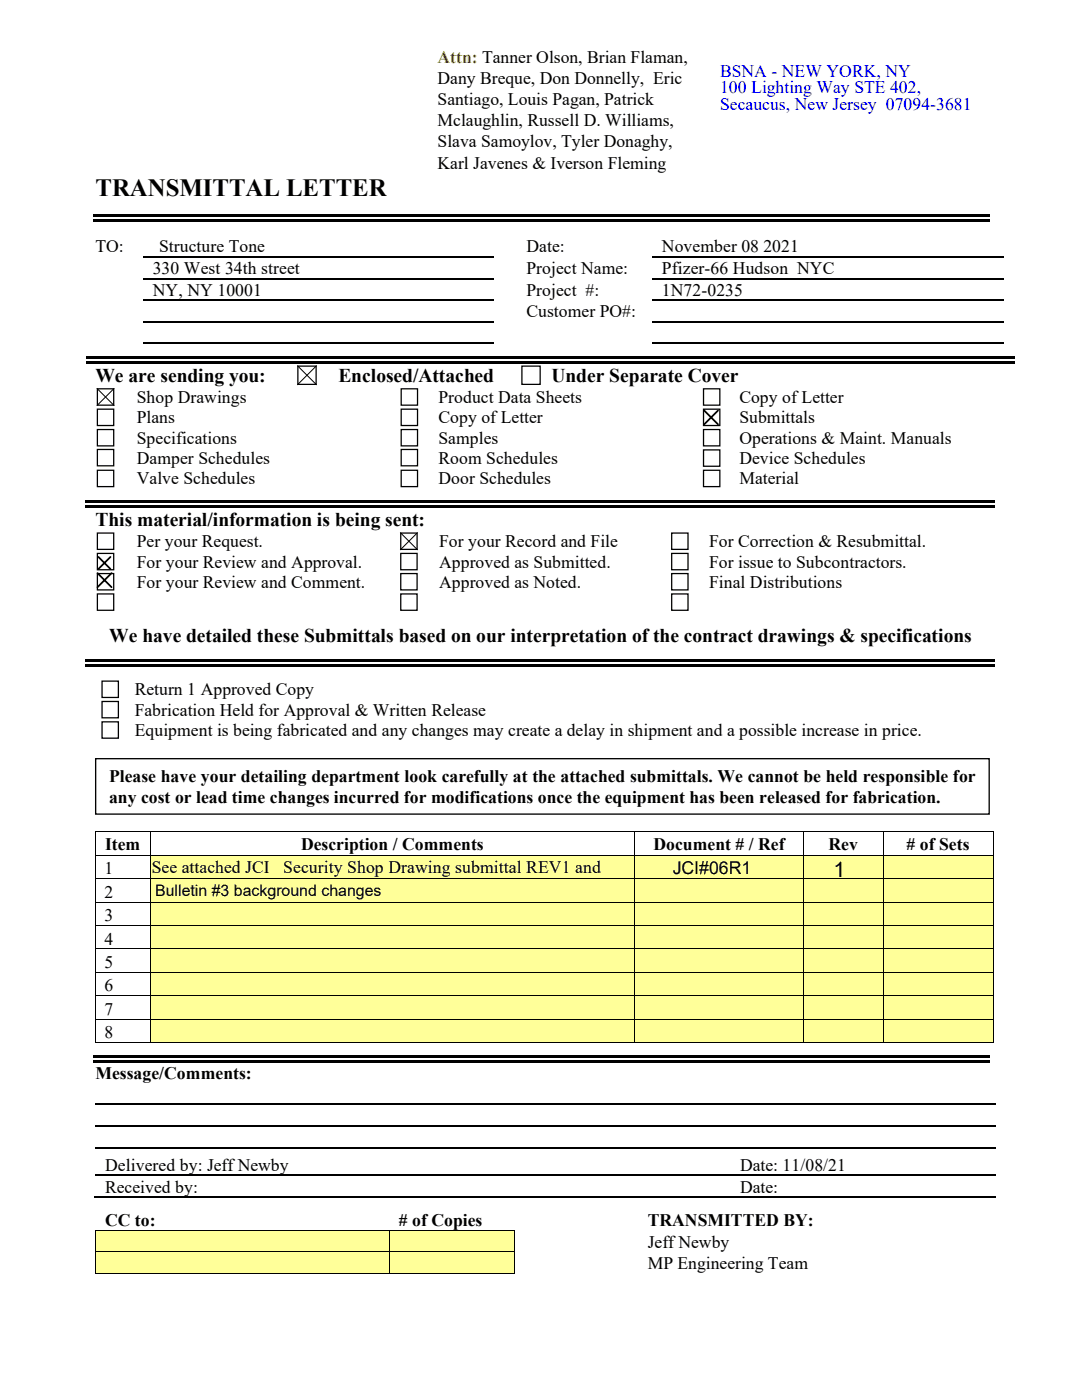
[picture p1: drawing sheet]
<svg xmlns="http://www.w3.org/2000/svg" width="216mm" height="279mm" viewBox="0 0 216 279" stroke-linecap="round" stroke-linejoin="round" font-family="sans-serif">
<g fill="#000">
<path d="M18.5 42.7h178.9v.5h-178.9z" fill-rule="evenodd"/>
<path d="M18.5 43.7h178.9v.5h-178.9z" fill-rule="evenodd"/>
<path d="M17.1 71.1h40v.5h-40z" fill-rule="evenodd"/>
<path d="M17.1 72.1h40v.5h-40z" fill-rule="evenodd"/>
<path d="M57.1 71.1h1.6v.5h-1.6z" fill-rule="evenodd"/>
<path d="M57.1 72.1h1.6v.5h-1.6z" fill-rule="evenodd"/>
<path d="M58.7 71.1h6.9v.5h-6.9z" fill-rule="evenodd"/>
<path d="M58.7 72.1h6.9v.5h-6.9z" fill-rule="evenodd"/>
<path d="M65.6 71.1h1.5v.5h-1.5z" fill-rule="evenodd"/>
<path d="M65.6 72.1h1.5v.5h-1.5z" fill-rule="evenodd"/>
<path d="M67.1 71.1h34.8v.5h-34.8z" fill-rule="evenodd"/>
<path d="M67.1 72.1h34.8v.5h-34.8z" fill-rule="evenodd"/>
<path d="M101.9 71.1h1.5v.5h-1.5z" fill-rule="evenodd"/>
<path d="M101.9 72.1h1.5v.5h-1.5z" fill-rule="evenodd"/>
<path d="M103.4 71.1h4.7v.5h-4.7z" fill-rule="evenodd"/>
<path d="M103.4 72.1h4.7v.5h-4.7z" fill-rule="evenodd"/>
<path d="M108.1 71.1h1.5v.5h-1.5z" fill-rule="evenodd"/>
<path d="M108.1 72.1h1.5v.5h-1.5z" fill-rule="evenodd"/>
<path d="M109.6 71.1h61.3v.5h-61.3z" fill-rule="evenodd"/>
<path d="M109.6 72.1h61.3v.5h-61.3z" fill-rule="evenodd"/>
<path d="M170.9 71.1h1.5v.5h-1.5z" fill-rule="evenodd"/>
<path d="M170.9 72.1h1.5v.5h-1.5z" fill-rule="evenodd"/>
<path d="M172.4 71.1h30v.5h-30z" fill-rule="evenodd"/>
<path d="M172.4 72.1h30v.5h-30z" fill-rule="evenodd"/>
<path d="M17.1 99.9h181.4v.5h-181.4z" fill-rule="evenodd"/>
<path d="M17.1 100.9h181.4v.5h-181.4z" fill-rule="evenodd"/>
<path d="M17.1 131.5h181.4v.5h-181.4z" fill-rule="evenodd"/>
<path d="M17.1 132.5h181.4v.5h-181.4z" fill-rule="evenodd"/>
</g>
<g fill="none" stroke="#000" stroke-width=".25">
<path d="M28.6 51.2h69.8M28.6 55.6h69.8M28.6 59.9h69.8M130.2 51.2h70.2M130.2 55.6h70.2M130.2 59.9h70.2M19.4 77.6h3.3v3.3h-3.3zM28.6 64.2h69.8M28.6 68.5h69.8M59.4 73.1h3.7v3.6h-3.7zM80.1 77.6h3.2v3.3h-3.2zM104.1 73.1h3.7v3.6h-3.7z"/>
<path d="M130.2 64.2h70.2M130.2 68.5h70.2M140.4 77.6h3.2v3.3h-3.2zM19.4 81.7h3.3v3.2h-3.3zM19.4 85.7h3.3v3.3h-3.3zM19.4 89.7h3.3v3.3h-3.3zM19.4 93.9h3.3v3.2h-3.3zM80.1 81.7h3.2v3.2h-3.2zM80.1 85.7h3.2v3.3h-3.2zM80.1 89.7h3.2v3.3h-3.2zM80.1 93.9h3.2v3.2h-3.2zM140.4 81.7h3.2v3.2h-3.2z"/>
<path d="M140.4 85.7h3.2v3.3h-3.2zM140.4 89.8h3.2v3.2h-3.2zM140.4 93.9h3.2v3.2h-3.2zM19.4 106.4h3.3v3.2h-3.3zM19.4 110.4h3.3v3.3h-3.3zM19.4 114.5h3.3v3.2h-3.3zM19.4 118.5h3.3v3.3h-3.3zM80 106.4h3.2v3.2h-3.2zM80 110.4h3.2v3.3h-3.2zM80 114.5h3.2v3.2h-3.2zM80 118.5h3.2v3.3h-3.2zM134 106.4h3.3v3.2h-3.3z"/>
<path d="M134 110.4h3.3v3.3h-3.3zM134 114.5h3.3v3.2h-3.3zM134 118.5h3.3v3.3h-3.3zM20.4 135.9h3.2v3.3h-3.2zM20.4 140h3.2v3.3h-3.2zM20.4 144.1h3.2v3.2h-3.2z"/>
</g>
<g fill="none" stroke="#000" stroke-width=".2">
<path d="M19.4 77.6l3.3 3.3M22.7 77.6l-3.3 3.3M59.4 73l3.7 3.8M63.1 73l-3.7 3.8M79.9 106.3l3.4 3.4M83.3 106.3l-3.4 3.4M19 166.1v4.5M19 166h11M30.1 166.1v4.5M30.1 166h4.7M35 166h86.8M121.9 166h4.6"/>
<path d="M126.6 166.1v4.5M126.7 166h33.6M160.4 166.1v4.5M160.4 166h15.7M176.2 166.1v4.5M176.3 166h21.8M198.2 166.1v4.5"/>
</g>
<path d="M18.9 165.9h.1v.2h-.1zM30 165.9h.1v.2h-.1zM34.8 165.9h.2v.2h-.2zM121.8 165.9h.1v.2h-.1zM126.5 165.9h.2v.2h-.2zM160.3 165.9h.1v.2h-.1zM176.1 165.9h.2v.2h-.2zM198.1 165.9h.1v.2h-.1z" fill="#000"/>
<g fill="#ff9">
<path d="M30.1 170.8h96.4v4.5h-96.4z" fill-rule="evenodd"/>
<path d="M126.6 170.8h33.6v4.5h-33.6z" fill-rule="evenodd"/>
<path d="M160.4 170.8h15.7v4.5h-15.7z" fill-rule="evenodd"/>
<path d="M176.2 170.8h21.9v4.5h-21.9z" fill-rule="evenodd"/>
</g>
<g fill="#ff9">
<path d="M32 171.2h92.7v4.1h-92.7z"/>
<path d="M128.5 171.2h29.9v4.1h-29.9z"/>
<path d="M162.2 171.2h12.1v4.1h-12.1z"/>
<path d="M178.1 171.2h18.2v4.1h-18.2z"/>
</g>
<path d="M18.9 170.6h.1v.2h-.1zM30 170.6h.1v.2h-.1zM34.8 170.6h.2v.2h-.2zM121.8 170.6h.1v.2h-.1zM126.5 170.6h.2v.2h-.2zM160.3 170.6h.1v.2h-.1zM176.1 170.6h.2v.2h-.2zM198.1 170.6h.1v.2h-.1z" fill="#000"/>
<g fill="none" stroke="#000" stroke-width=".2">
<path d="M19 170.8v4.5M19 170.7h11M30.1 170.8v4.5M30.1 170.7h4.7M35 170.7h86.8M121.9 170.7h4.6M126.6 170.8v4.5M126.7 170.7h33.6M160.4 170.8v4.5M160.4 170.7h15.7M176.2 170.8v4.5M176.3 170.7h21.8"/>
<path d="M198.2 170.8v4.5"/>
</g>
<g fill="#ff9">
<path d="M30.1 175.4h96.4v4.6h-96.4z" fill-rule="evenodd"/>
<path d="M126.6 175.4h33.6v4.6h-33.6z" fill-rule="evenodd"/>
<path d="M160.4 175.4h15.7v4.6h-15.7z" fill-rule="evenodd"/>
<path d="M176.2 175.4h21.9v4.6h-21.9z" fill-rule="evenodd"/>
</g>
<g fill="#ff9">
<path d="M32 175.9h92.7v4.1h-92.7z"/>
<path d="M128.5 175.9h29.9v4.1h-29.9z"/>
<path d="M162.2 175.9h12.1v4.1h-12.1z"/>
<path d="M178.1 175.9h18.2v4.1h-18.2z"/>
</g>
<path d="M18.9 175.3h.1v.1h-.1zM30 175.3h.1v.1h-.1zM126.5 175.3h.2v.1h-.2zM160.3 175.3h.1v.1h-.1zM176.1 175.3h.2v.1h-.2zM198.1 175.3h.1v.1h-.1z" fill="#000"/>
<path d="M19 175.4v4.6M19 175.3h11M30.1 175.4v4.6M30.1 175.3h96.4M126.6 175.4v4.6M126.7 175.3h33.6M160.4 175.4v4.6M160.4 175.3h15.7M176.2 175.4v4.6M176.3 175.3h21.8M198.2 175.4v4.6" fill="none" stroke="#000" stroke-width=".2"/>
<g fill="#ff9">
<path d="M30.1 180.1h96.4v4.5h-96.4z" fill-rule="evenodd"/>
<path d="M126.6 180.1h33.6v4.5h-33.6z" fill-rule="evenodd"/>
<path d="M160.4 180.1h15.7v4.5h-15.7z" fill-rule="evenodd"/>
<path d="M176.2 180.1h21.9v4.5h-21.9z" fill-rule="evenodd"/>
</g>
<g fill="#ff9">
<path d="M32 180.6h92.7v4h-92.7z"/>
<path d="M128.5 180.6h29.9v4h-29.9z"/>
<path d="M162.2 180.6h12.1v4h-12.1z"/>
<path d="M178.1 180.6h18.2v4h-18.2z"/>
</g>
<path d="M18.9 180h.1v.1h-.1zM30 180h.1v.1h-.1zM126.5 180h.2v.1h-.2zM160.3 180h.1v.1h-.1zM176.1 180h.2v.1h-.2zM198.1 180h.1v.1h-.1z" fill="#000"/>
<path d="M19 180.1v4.5M19 180h11M30.1 180.1v4.5M30.1 180h96.4M126.6 180.1v4.5M126.7 180h33.6M160.4 180.1v4.5M160.4 180h15.7M176.2 180.1v4.5M176.3 180h21.8M198.2 180.1v4.5" fill="none" stroke="#000" stroke-width=".2"/>
<g fill="#ff9">
<path d="M30.1 184.8h96.4v4.5h-96.4z" fill-rule="evenodd"/>
<path d="M126.6 184.8h33.6v4.5h-33.6z" fill-rule="evenodd"/>
<path d="M160.4 184.8h15.7v4.5h-15.7z" fill-rule="evenodd"/>
<path d="M176.2 184.8h21.9v4.5h-21.9z" fill-rule="evenodd"/>
</g>
<g fill="#ff9">
<path d="M32 185.3h92.7v4h-92.7z"/>
<path d="M128.5 185.3h29.9v4h-29.9z"/>
<path d="M162.2 185.3h12.1v4h-12.1z"/>
<path d="M178.1 185.3h18.2v4h-18.2z"/>
</g>
<path d="M18.9 184.6h.1v.2h-.1zM30 184.6h.1v.2h-.1zM126.5 184.6h.2v.2h-.2zM160.3 184.6h.1v.2h-.1zM176.1 184.6h.2v.2h-.2zM198.1 184.6h.1v.2h-.1z" fill="#000"/>
<path d="M19 184.8v4.5M19 184.7h11M30.1 184.8v4.5M30.1 184.7h96.4M126.6 184.8v4.5M126.7 184.7h33.6M160.4 184.8v4.5M160.4 184.7h15.7M176.2 184.8v4.5M176.3 184.7h21.8M198.2 184.8v4.5" fill="none" stroke="#000" stroke-width=".2"/>
<g fill="#ff9">
<path d="M30.1 189.5h96.4v4.5h-96.4z" fill-rule="evenodd"/>
<path d="M126.6 189.5h33.6v4.5h-33.6z" fill-rule="evenodd"/>
<path d="M160.4 189.5h15.7v4.5h-15.7z" fill-rule="evenodd"/>
<path d="M176.2 189.5h21.9v4.5h-21.9z" fill-rule="evenodd"/>
</g>
<g fill="#ff9">
<path d="M32 189.9h92.7v4.1h-92.7z"/>
<path d="M128.5 189.9h29.9v4.1h-29.9z"/>
<path d="M162.2 189.9h12.1v4.1h-12.1z"/>
<path d="M178.1 189.9h18.2v4.1h-18.2z"/>
</g>
<path d="M18.9 189.3h.1v.1h-.1zM30 189.3h.1v.1h-.1zM126.5 189.3h.2v.1h-.2zM160.3 189.3h.1v.1h-.1zM176.1 189.3h.2v.1h-.2zM198.1 189.3h.1v.1h-.1z" fill="#000"/>
<path d="M19 189.4v4.6M19 189.4h11M30.1 189.4v4.6M30.1 189.4h96.4M126.6 189.4v4.6M126.7 189.4h33.6M160.4 189.4v4.6M160.4 189.4h15.7M176.2 189.4v4.6M176.3 189.4h21.8M198.2 189.4v4.6" fill="none" stroke="#000" stroke-width=".2"/>
<g fill="#ff9">
<path d="M30.1 194.1h96.4v4.5h-96.4z" fill-rule="evenodd"/>
<path d="M126.6 194.1h33.6v4.5h-33.6z" fill-rule="evenodd"/>
<path d="M160.4 194.1h15.7v4.5h-15.7z" fill-rule="evenodd"/>
<path d="M176.2 194.1h21.9v4.5h-21.9z" fill-rule="evenodd"/>
</g>
<g fill="#ff9">
<path d="M32 194.6h92.7v4h-92.7z"/>
<path d="M128.5 194.6h29.9v4h-29.9z"/>
<path d="M162.2 194.6h12.1v4h-12.1z"/>
<path d="M178.1 194.6h18.2v4h-18.2z"/>
</g>
<path d="M18.9 194h.1v.1h-.1zM30 194h.1v.1h-.1zM126.5 194h.2v.1h-.2zM160.3 194h.1v.1h-.1zM176.1 194h.2v.1h-.2zM198.1 194h.1v.1h-.1z" fill="#000"/>
<path d="M19 194.1v4.5M19 194.1h11M30.1 194.1v4.5M30.1 194.1h96.4M126.6 194.1v4.5M126.7 194.1h33.6M160.4 194.1v4.5M160.4 194.1h15.7M176.2 194.1v4.5M176.3 194.1h21.8M198.2 194.1v4.5" fill="none" stroke="#000" stroke-width=".2"/>
<g fill="#ff9">
<path d="M30.1 198.8h96.4v4.5h-96.4z" fill-rule="evenodd"/>
<path d="M126.6 198.8h33.6v4.5h-33.6z" fill-rule="evenodd"/>
<path d="M160.4 198.8h15.7v4.5h-15.7z" fill-rule="evenodd"/>
<path d="M176.2 198.8h21.9v4.5h-21.9z" fill-rule="evenodd"/>
</g>
<g fill="#ff9">
<path d="M32 199.3h92.7v4h-92.7z"/>
<path d="M128.5 199.3h29.9v4h-29.9z"/>
<path d="M162.2 199.3h12.1v4h-12.1z"/>
<path d="M178.1 199.3h18.2v4h-18.2z"/>
</g>
<path d="M18.9 198.6h.1v.2h-.1zM30 198.6h.1v.2h-.1zM126.5 198.6h.2v.2h-.2zM160.3 198.6h.1v.2h-.1zM176.1 198.6h.2v.2h-.2zM198.1 198.6h.1v.2h-.1z" fill="#000"/>
<path d="M19 198.8v4.5M19 198.7h11M30.1 198.8v4.5M30.1 198.7h96.4M126.6 198.8v4.5M126.7 198.7h33.6M160.4 198.8v4.5M160.4 198.7h15.7M176.2 198.8v4.5M176.3 198.7h21.8M198.2 198.8v4.5" fill="none" stroke="#000" stroke-width=".2"/>
<g fill="#ff9">
<path d="M30.1 203.5h96.4v4.5h-96.4z" fill-rule="evenodd"/>
<path d="M126.6 203.5h33.6v4.5h-33.6z" fill-rule="evenodd"/>
<path d="M160.4 203.5h15.7v4.5h-15.7z" fill-rule="evenodd"/>
<path d="M176.2 203.5h21.9v4.5h-21.9z" fill-rule="evenodd"/>
</g>
<g fill="#ff9">
<path d="M32 203.9h92.7v4.1h-92.7z"/>
<path d="M128.5 203.9h29.9v4.1h-29.9z"/>
<path d="M162.2 203.9h12.1v4.1h-12.1z"/>
<path d="M178.1 203.9h18.2v4.1h-18.2z"/>
</g>
<path d="M18.9 203.3h.1v.2h-.1zM18.9 208h.1v.2h-.1zM30 203.3h.1v.2h-.1zM30 208h.1v.2h-.1zM126.5 203.3h.2v.2h-.2zM126.5 208h.2v.2h-.2zM160.3 203.3h.1v.2h-.1zM160.3 208h.1v.2h-.1zM176.1 203.3h.2v.2h-.2zM176.1 208h.2v.2h-.2zM198.1 203.3h.1v.2h-.1zM198.1 208h.1v.2h-.1z" fill="#000"/>
<g fill="none" stroke="#000" stroke-width=".2">
<path d="M19 203.5v4.5M19 203.4h11M19 208.1h11M30.1 203.5v4.5M30.1 203.4h96.4M30.1 208.1h96.4M126.6 203.5v4.5M126.7 203.4h33.6M126.7 208.1h33.6M160.4 203.5v4.5M160.4 203.4h15.7M160.4 208.1h15.7"/>
<path d="M176.2 203.5v4.5M176.3 203.4h21.8M176.3 208.1h21.8M198.2 203.5v4.5"/>
</g>
<g fill="#000">
<path d="M18.5 211.5h178.9v.5h-178.9z" fill-rule="evenodd"/>
<path d="M18.5 210.5h178.9v.5h-178.9z" fill-rule="evenodd"/>
</g>
<path d="M18.8 238.9h180M19 220.4h179.8M19 224.7h179.8M19 229h179.8M19 234.6h179.8" fill="none" stroke="#000" stroke-width=".25"/>
<g fill="#ff9">
<path d="M19.1 245.7h58.5v4.1h-58.5z" fill-rule="evenodd"/>
<path d="M77.8 245.7h24.8v4.1h-24.8z" fill-rule="evenodd"/>
</g>
<g fill="#ff9">
<path d="M21 245.7h54.8v4.1h-54.8z"/>
<path d="M79.6 245.7h21.2v4.1h-21.2z"/>
</g>
<path d="M19 245.5h.1v.2h-.1zM19.1 245.5h.2v.2h-.2zM77.6 245.5h.2v.2h-.2zM77.8 245.5h.1v.2h-.1zM102.6 245.5h.2v.2h-.2z" fill="#000"/>
<path d="M19.1 245.7v4.1M19.3 245.6h58.3M77.7 245.7v4.1M77.9 245.6h24.7M102.7 245.7v4.1" fill="none" stroke="#000" stroke-width=".2"/>
<g fill="#ff9">
<path d="M19.1 249.9h58.5v4.1h-58.5z" fill-rule="evenodd"/>
<path d="M77.8 249.9h24.8v4.1h-24.8z" fill-rule="evenodd"/>
</g>
<g fill="#ff9">
<path d="M21 249.9h54.8v4.1h-54.8z"/>
<path d="M79.6 249.9h21.2v4.1h-21.2z"/>
</g>
<path d="M19 249.8h.1v.1h-.1zM19 254h.1v.2h-.1zM77.6 249.8h.2v.1h-.2zM77.6 254h.2v.2h-.2zM102.6 249.8h.2v.1h-.2zM102.6 254h.2v.2h-.2z" fill="#000"/>
<path d="M19.1 249.9v4.1M19.1 249.9h58.5M19.1 254.1h58.5M77.7 249.9v4.1M77.8 249.9h24.8M77.8 254.1h24.8M102.7 249.9v4.1" fill="none" stroke="#000" stroke-width=".2"/>
<path d="M19.1 151.4h178.3v11.1h-178.3z" fill-rule="evenodd" fill="#fff" stroke="#000" stroke-width=".26"/>
<path d="M140.5 81.9l2.8 2.8M143.3 81.9l-2.8 2.8M19.4 114.4l2.9 2.8M19.6 111.1l2.4 2.5M22 111.1l-2.4 2.5M22.3 114.4l-2.9 2.8" fill="none" stroke="#000" stroke-width=".35"/>
<text font-size="5" x="19" y="39.2">TRANSMITTAL LETTER</text>
<text font-size="4.2" x="166.3" y="175">1</text>
<g font-size="3.9">
<text x="19" y="76.3">We are sending you:</text>
<text x="67.5" y="76.3">Enclosed/Attached</text>
<text x="110" y="76.3">Under Separate Cover</text>
<text x="19" y="105.1">This material/information is being sent:</text>
<text x="21.8" y="128.2">We have detailed these Submittals based on our interpretation of the contract drawings &amp; specifications</text>
</g>
<text font-size="3.5" fill="#f00" x="87.3" y="12.6">Attn: Tanner Olson, Brian Flaman,</text>
<g font-size="3.5">
<text x="87.3" y="16.8">Dany Breque, Don Donnelly, Eric</text>
<text x="87.3" y="21">Santiago, Louis Pagan, Patrick</text>
<text x="87.3" y="25.2">Mclaughlin, Russell D. Williams,</text>
<text x="87.3" y="29.4">Slava Samoylov, Tyler Donaghy,</text>
<text x="87.3" y="33.6">Karl Javenes &amp; Iverson Fleming</text>
<text x="19" y="50.3">TO:</text>
<text x="31.8" y="50.3">Structure Tone</text>
<text x="105.1" y="50.3">Date:</text>
<text x="132.1" y="50.3">November 08</text>
<text x="152.3" y="50.3">2021</text>
<text x="30.5" y="54.7">330 West 34th street</text>
<text x="30.5" y="59">NY, NY 10001</text>
<text x="105.1" y="54.7">Project Name:</text>
<text x="105.1" y="59">Project #:</text>
<text x="132.1" y="54.7">Pfizer-66 Hudson NYC</text>
<text x="132.1" y="59">1N72-0235</text>
<text x="105.1" y="63.3">Customer PO#:</text>
<text x="27.3" y="80.4">Shop Drawings</text>
<text x="87.5" y="80.4">Product Data Sheets</text>
<text x="147.5" y="80.4">Copy of Letter</text>
<text x="27.3" y="84.5">Plans</text>
<text x="27.3" y="88.6">Specifications</text>
<text x="87.5" y="84.5">Copy of Letter</text>
<text x="87.5" y="88.6">Samples</text>
<text x="147.5" y="84.5">Submittals</text>
<text x="147.5" y="88.6">Operations &amp; Maint. Manuals</text>
<text x="27.3" y="92.6">Damper Schedules</text>
<text x="87.5" y="92.6">Room Schedules</text>
<text x="147.5" y="92.6">Device Schedules</text>
<text x="27.3" y="96.7">Valve Schedules</text>
<text x="87.5" y="96.7">Door Schedules</text>
<text x="147.5" y="96.7">Material</text>
<text x="27.3" y="109.2">Per your Request.</text>
<text x="27.3" y="113.3">For your Review and Approval.</text>
<text x="87.6" y="109.2">For your Record and File</text>
<text x="87.6" y="113.3">Approved as Submitted.</text>
<text x="141.5" y="109.2">For Correction &amp; Resubmittal.</text>
<text x="141.5" y="113.3">For issue to Subcontractors.</text>
<text x="27.3" y="117.3">For your Review and Comment.</text>
<text x="87.6" y="117.3">Approved as Noted.</text>
<text x="141.5" y="117.3">Final Distributions</text>
<text x="26.9" y="138.8">Return 1 Approved Copy</text>
<text x="26.9" y="142.8">Fabrication Held for Approval &amp; Written Release</text>
<text x="26.9" y="146.9">Equipment is being fabricated and any changes may create a delay in shipment and a possible increase in price.</text>
<text x="21.8" y="156.1">Please have your detailing department look carefully at the attached submittals. We cannot be held responsible for</text>
<text x="21.8" y="160.2">any cost or lead time changes incurred for modifications once the equipment has been released for fabrication.</text>
<text x="21" y="169.6">Item</text>
<text x="60.1" y="169.6">Description / Comments</text>
<text x="130.4" y="169.6">Document # / Ref</text>
<text x="165.3" y="169.6">Rev</text>
<text x="180.9" y="169.6"># of Sets</text>
<text x="20.9" y="174.5">1</text>
<text x="20.9" y="179.2">2</text>
<text x="30.3" y="174.3">See attached JCI</text>
<text x="56.5" y="174.3">Security Shop Drawing submittal REV1 and</text>
<text x="134.2" y="174.4">JCI#06R1</text>
<text x="20.9" y="183.9">3</text>
<text x="20.9" y="188.5">4</text>
<text x="20.9" y="193.2">5</text>
<text x="20.9" y="197.9">6</text>
<text x="20.9" y="202.6">7</text>
<text x="20.9" y="207.2">8</text>
<text x="19" y="215.4">Message/Comments:</text>
<text x="21" y="233.7">Delivered by: Jeff Newby</text>
<text x="147.7" y="233.7">Date: 11/08/21</text>
<text x="21" y="238">Received by:</text>
<text x="147.7" y="238">Date:</text>
<text x="21" y="244.8">CC to:</text>
<text x="79.6" y="244.8"># of Copies</text>
<text x="129.2" y="244.8">TRANSMITTED BY:</text>
<text x="129.2" y="249">Jeff Newby</text>
<text x="129.2" y="253.2">MP Engineering Team</text>
</g>
<g font-size="3.5" fill="#00f">
<text x="143.7" y="15.4">BSNA - NEW YORK, NY</text>
<text x="143.7" y="21.9">Secaucus, New Jersey 07094-3681</text>
<text x="143.7" y="18.6">100 Lighting Way STE 402,</text>
</g>
<text font-size="3.2" x="31" y="178.9">Bulletin #3 background changes</text>
</svg>
